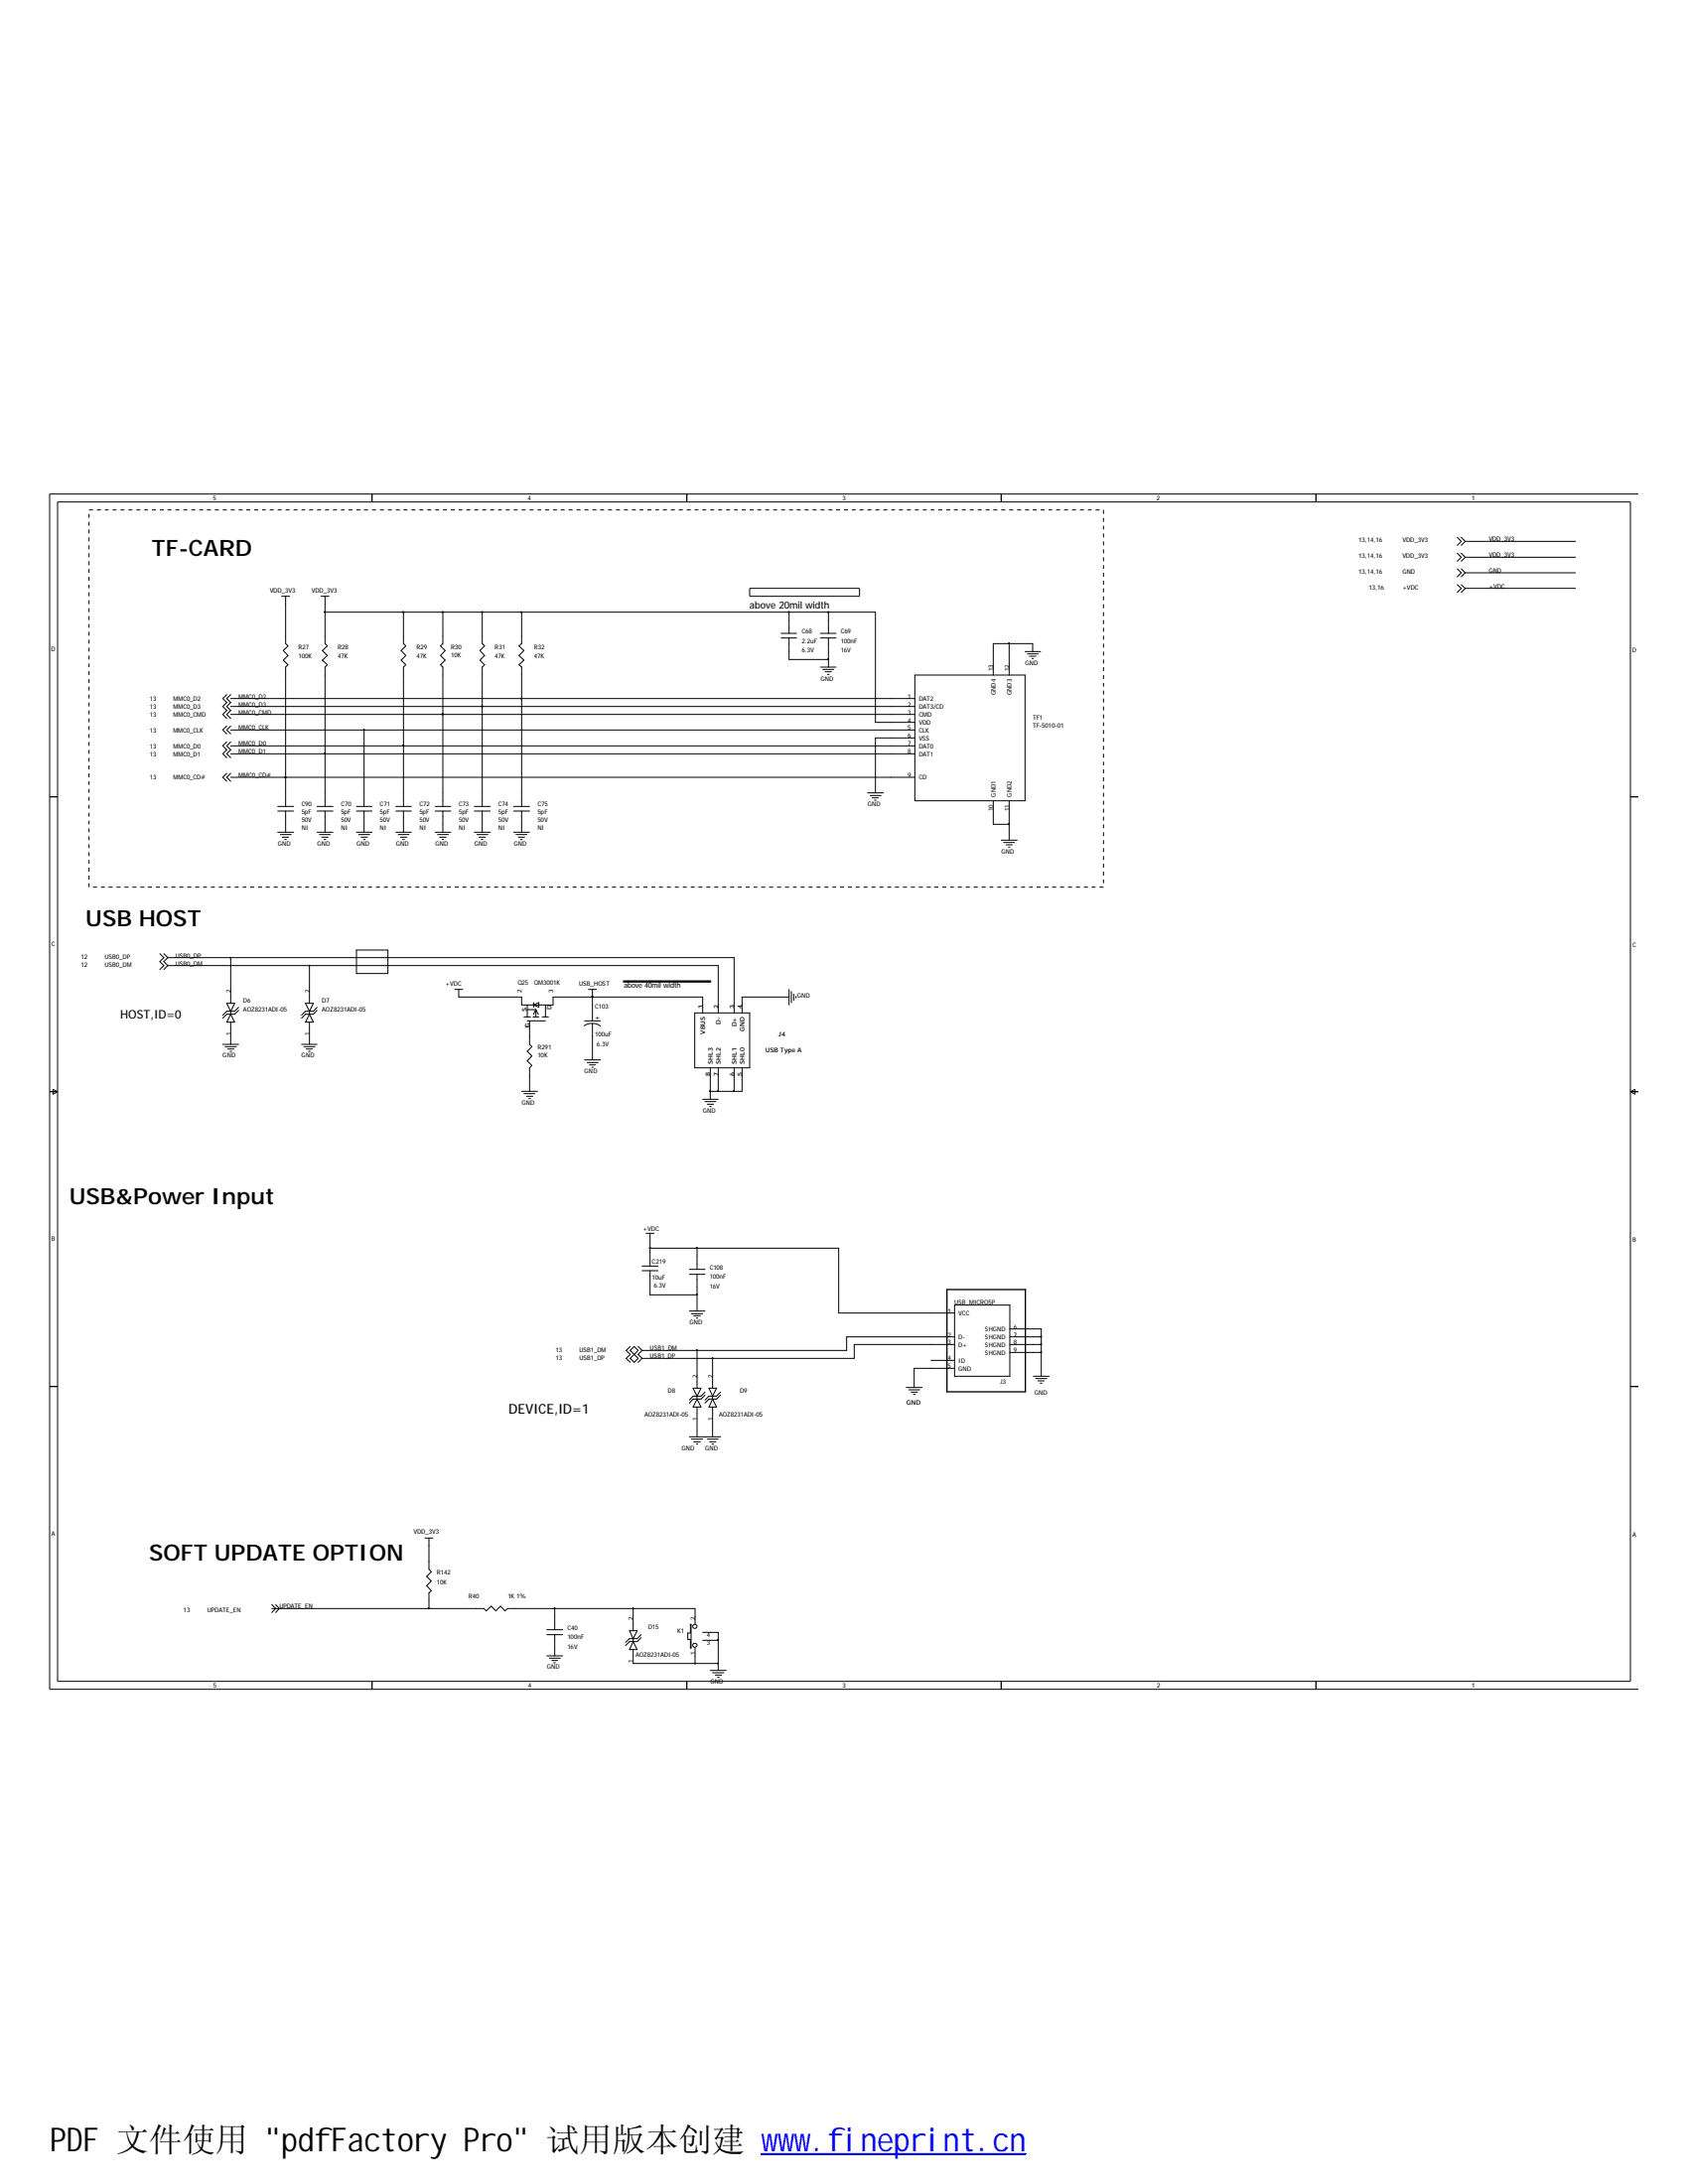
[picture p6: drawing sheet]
<svg xmlns="http://www.w3.org/2000/svg" width="216mm" height="279mm" viewBox="0 0 216 279" stroke-linecap="round" stroke-linejoin="round" font-family="sans-serif">
<g fill="none" stroke="#000" stroke-width=".13">
<path d="M7.4 64.2h201.1v150.9h-201.1zM11.4 65.7v.6M11.4 66.8v.5M11.4 67.7v.5M11.4 68.7v.6M11.4 69.8v.5M11.4 70.8v.5M11.4 71.8v.5M11.4 72.8v.5M11.4 73.8v.5M11.4 74.8v.5M11.4 75.8v.5"/>
<path d="M11.4 76.8v.5M11.4 77.8v.5M11.4 78.8v.5M11.4 79.8v.5M11.4 65.2h.5M12.4 65.2h.5M13.4 65.2h.5M14.4 65.2h.5M15.4 65.2h.5M16.4 65.2h.5M17.4 65.2h.5M18.5 65.2h.4"/>
<path d="M19.4 65.2h.5M20.4 65.2h.6M21.4 65.2h.5M22.4 65.2h.5M23.5 65.2h.5M24.5 65.2h.5M25.5 65.2h.5M26.5 65.2h.5M27.5 65.2h.5M28.5 65.2h.5M29.5 65.2h.5M30.5 65.2h.5"/>
<path d="M31.5 65.2h.5M32.5 65.2h.5M33.5 65.2h.5M34.5 65.2h.5M35.5 65.2h.5M36 76.3h1M36.5 65.2h.5M36.5 76.3v6l.3 .3-.6 .6 .6 .7-.6 .6 .6 .5-.3 .3v17.9M37.5 65.2h.6M38.6 65.2h.4M39.5 65.2h.5M40.6 65.2h.5"/>
<path d="M41.1 76.3h1M41.6 65.2h.5M41.6 76.3v6l.3 .3-.7 .6 .7 .7-.7 .6 .7 .5-.3 .3v17.9M41.6 78.3h70.4v14.1h5M42.6 65.2h.5M43.6 65.2h.5M44.6 65.2h.5M45.6 65.2h.5M46.6 65.2h.5M47.6 65.2h.5M47.6 63.2v1M48.6 65.2h.5"/>
<path d="M49.6 65.2h.5M50.6 65.2h.5M51.6 65.2h.5M51.6 78.3v4l.3 .3-.6 .6 .6 .7-.6 .6 .6 .5-.3 .3v17.9M52.6 65.2h.5M53.6 65.2h.5M54.7 65.2h.5M55.7 65.2h.5M56.6 65.2h.5M56.6 78.3v4l-.3 .3 .6 .6-.6 .7 .6 .6-.6 .5 .3 .3v17.9M57.7 65.2h.5M58.7 65.2h.4"/>
<path d="M59.6 65.2h.6M60.7 65.2h.5M61.7 65.2h.5M61.7 78.3v4l.3 .3-.6 .6 .6 .7-.6 .6 .6 .5-.3 .3v17.9M62.7 65.2h.5M63.7 65.2h.5M64.7 65.2h.5M65.7 65.2h.5M66.7 65.2h.5M66.7 78.3v4l-.3 .3 .6 .6-.6 .7 .6 .6-.6 .5 .3 .3v17.9M67.7 65.2h.5M68.7 65.2h.5"/>
<path d="M69.7 65.2h.5M70.7 65.2h.5M71.7 65.2h.5M72.7 65.2h.5M73.7 65.2h.6M74.8 65.2h.5M75.8 65.2h.5M76.8 65.2h.5M77.8 65.2h.5M78.8 65.2h.5M79.8 65.2h.5M80.8 65.2h.5"/>
<path d="M81.8 65.2h.5M82.8 65.2h.5M83.8 65.2h.5M84.8 65.2h.5M85.8 65.2h.5M86.8 65.2h.5M87.8 65.2h.5M87.8 63.2v1M88.9 65.2h.4M89.8 65.2h.5M90.8 65.2h.6M91.9 65.2h.5"/>
<path d="M92.9 65.2h.5M93.9 65.2h.5M94.9 65.2h.5M95.9 65.2h.5M95.9 75.3h14v1h-14zM96.9 65.2h.5M97.9 65.2h.5M98.9 65.2h.5M99.9 65.2h.5M100.9 65.2h.5M100.9 78.3v2.7M101.9 65.2h.5"/>
<path d="M102.9 65.2h.5M103.9 65.2h.5M104.9 65.2h.6M106 65.2h.5M106 78.3v2.7M106.9 65.2h.5M107.9 65.2h.6M109 65.2h.4M109.9 65.2h.5M111 65.2h.5M112 65.2h.5M113 65.2h.5"/>
<path d="M114 65.2h.5M115 65.2h.5M116 65.2h.5M117 65.2h.5M118 65.2h.5M119 65.2h.5M120 65.2h.5M121 65.2h.5M122 65.2h.5M123 65.2h.5M124 65.2h.5M125.1 65.2h.5"/>
<path d="M126.1 65.2h.5M127 65.2h.6M128.1 65.2h.5M128.1 63.2v1M129.1 65.2h.5M130.1 65.2h.5M131.1 65.2h.5M132.1 65.2h.5M133.1 65.2h.5M134.1 65.2h.5M135.1 65.2h.5M136.1 65.2h.5"/>
<path d="M137.1 65.2h.5M138.1 65.2h.5M139.1 65.2h.5M140.1 65.2h.5M141.1 65.2v.5M141.1 66.3v.5M141.1 67.3v.4M141.1 68.2v.5M141.1 69.3v.5M141.1 70.3v.5M141.1 71.3v.5M141.1 72.3v.5"/>
<path d="M141.1 73.3v.5M141.1 74.3v.5M141.1 75.3v.5M141.1 76.3v.5M141.1 77.3v.5M141.1 78.3v.5M141.1 79.3v.5M168.3 63.2v1M186.4 72.8l.5 .5-.5 .5M186.4 68.7l.5 .6-.5 .5M186.4 70.8l.5 .5-.5 .5M186.4 74.8l.5 .5-.5 .5"/>
<path d="M186.9 72.8l.5 .5M186.9 68.7l.5 .6M186.9 70.8l.5 .5M186.9 74.8l.5 .5M187.4 75.3h14.1M187.4 73.3l-.5 .5M187.4 69.3l-.5 .5M187.4 71.3l-.5 .5M187.4 75.3l-.5 .5M187.4 73.3h14.1M187.4 71.3h14.1M187.4 69.3h14.1"/>
<path d="M209.5 63.2h-203.2v152.9h203.2M11.4 80.8v.5M11.4 81.8v.5M11.4 82.8v.6M11.4 83.9v.5M11.4 84.9v.4M11.4 85.9v.5M11.4 86.9v.5M11.4 87.8v.5M11.4 88.9v.5M11.4 89.9v.5M11.4 90.9v.5"/>
<path d="M11.4 91.9v.5M11.4 92.9v.5M11.4 93.9v.5M11.4 94.9v.5M11.4 95.9v.5M11.4 96.9v.6M11.4 97.9v.5M11.4 98.9v.5M11.4 99.9v.5M29 92.9l-.5 .5 .5 .5M29 88.9l-.5 .5 .5 .5-.5 .5 .5 .5-.5 .5 .5 .5M29 94.9l-.5 .5 .5 .5-.5 .5 .5 .5"/>
<path d="M29 98.9l-.5 .5 .5 .5M29.5 89.4h87.5M29.5 90.4h87.5M29.5 91.4h87.5M29.5 93.4h87.5M29.5 95.4h87.5M29.5 96.4h87.5M29.5 99.4h87.5M29.5 92.9l-.5 .5 .5 .5M29.5 88.9l-.5 .5 .5 .5-.5 .5 .5 .5-.5 .5 .5 .5M29.5 94.9l-.5 .5 .5 .5-.5 .5 .5 .5M29.5 98.9l-.5 .5 .5 .5"/>
<path d="M46.6 93.4v9.8M99.9 81.6h2M99.9 81h2M100.9 81.6v2.8h5.1M104.9 81.6h2M104.9 81h2M104.9 85.3h2M105.2 85.6h1.4M105.5 85.9h.8M105.8 86.3h.2M106 81.6v3.7M117 86.4h14.1v16h-14.1z"/>
<path d="M117 94.4h-5v7M129.1 82.3v4.1M131.1 83.4h2M131.4 83.7h1.4M131.7 83.9h.8M132 84.2h.2M132.1 83.4v-1.1h-5.1v4.1M141.1 80.3v.5M141.1 81.3v.5M141.1 82.3v.5M141.1 83.4v.5M141.1 84.4v.5"/>
<path d="M141.1 85.3v.6M141.1 86.4v.5M141.1 87.4v.4M141.1 88.3v.6M141.1 89.4v.5M141.1 90.4v.5M141.1 91.4v.5M141.1 92.4v.5M141.1 93.4v.5M141.1 94.4v.5M141.1 95.4v.5M141.1 96.4v.5"/>
<path d="M141.1 97.5v.4M141.1 98.4v.5M141.1 99.4v.5M6.3 101.9h1.1M11.4 100.9v.5M11.4 101.9v.5M11.4 103v.5M11.4 104v.5M11.4 105v.5M11.4 106v.5M11.4 107v.5M11.4 108v.5"/>
<path d="M11.4 109v.5M11.4 110v.5M11.4 111v.5M11.4 112v.5M11.4 113v.5M11.9 113.5h.5M12.9 113.5h.5M13.9 113.5h.5M14.9 113.5h.5M15.9 113.5h.5M16.9 113.5h.5M17.9 113.5h.6"/>
<path d="M18.9 113.5h.5M19.9 113.5h.5M21 113.5h.4M21.9 113.5h.5M22.9 113.5h.6M24 113.5h.5M25 113.5h.5M26 113.5h.5M27 113.5h.5M28 113.5h.5M29 113.5h.5M30 113.5h.5"/>
<path d="M31 113.5h.5M32 113.5h.5M33 113.5h.5M34 113.5h.5M35 113.5h.5M35.5 103.2h2M35.5 103.8h2M35.5 106.5h2M35.9 106.8h1.4M36 113.5h.5M36.1 107.1h.8M36.4 107.4h.2"/>
<path d="M36.5 103.8v2.7M37 113.5h.5M38.1 113.5h.5M39 113.5h.5M40 113.5h.6M40.6 103.2h2M40.6 103.8h2M40.6 106.5h2M40.9 106.8h1.3M41.1 113.5h.5M41.1 107.1h.9M41.4 107.4h.3"/>
<path d="M41.6 103.8v2.7M42.1 113.5h.5M43.1 113.5h.5M44.1 113.5h.5M45.1 113.5h.5M45.6 103.2h2M45.6 103.8h2M45.6 106.5h2M45.9 106.8h1.4M46.1 113.5h.5M46.2 107.1h.8M46.5 107.4h.2"/>
<path d="M46.6 103.8v2.7M47.1 113.5h.5M48.1 113.5h.5M49.1 113.5h.5M50.1 113.5h.5M50.6 103.2h2M50.6 103.8h2M50.6 106.5h2M50.9 106.8h1.4M51.1 113.5h.5M51.2 107.1h.8M51.5 107.4h.2"/>
<path d="M51.6 103.8v2.7M52.1 113.5h.5M53.1 113.5h.5M54.1 113.5h.6M55.2 113.5h.5M55.7 103.2h2M55.7 103.8h2M55.7 106.5h2M56 106.8h1.4M56.2 113.5h.4M56.2 107.1h.9M56.6 107.4h.1"/>
<path d="M56.6 103.8v2.7M57.1 113.5h.6M58.2 113.5h.5M59.1 113.5h.5M60.2 113.5h.5M60.7 103.2h2M60.7 103.8h2M60.7 106.5h2M61 106.8h1.4M61.2 113.5h.5M61.3 107.1h.8M61.6 107.4h.2"/>
<path d="M61.7 103.8v2.7M62.2 113.5h.5M63.2 113.5h.5M64.2 113.5h.5M65.2 113.5h.5M65.7 103.2h2M65.7 103.8h2M65.7 106.5h2M66 106.8h1.4M66.2 113.5h.5M66.3 107.1h.8M66.6 107.4h.2"/>
<path d="M66.7 103.8v2.7M67.2 113.5h.5M68.2 113.5h.5M69.2 113.5h.5M70.2 113.5h.5M71.2 113.5h.5M72.2 113.5h.5M73.2 113.5h.5M74.3 113.5h.5M75.3 113.5h.5M76.3 113.5h.5M77.3 113.5h.5"/>
<path d="M78.3 113.5h.5M79.3 113.5h.5M80.3 113.5h.5M81.3 113.5h.5M82.3 113.5h.5M83.3 113.5h.5M84.3 113.5h.5M85.3 113.5h.5M86.3 113.5h.5M87.3 113.5h.5M88.3 113.5h.6M89.3 113.5h.5"/>
<path d="M90.3 113.5h.5M91.4 113.5h.5M92.4 113.5h.5M93.4 113.5h.5M94.4 113.5h.5M95.4 113.5h.5M96.4 113.5h.5M97.4 113.5h.5M98.4 113.5h.5M99.4 113.5h.5M100.4 113.5h.5M101.4 113.5h.5"/>
<path d="M102.4 113.5h.5M103.4 113.5h.5M104.4 113.5h.5M105.5 113.5h.5M106.5 113.5h.4M107.4 113.5h.5M108.5 113.5h.5M109.4 113.5h.5M110.4 113.5h.6M111 101.4h2M111.3 101.8h1.4M111.5 113.5h.5"/>
<path d="M111.5 102.1h.9M111.8 102.4h.3M112.5 113.5h.5M113.5 113.5h.5M114.5 113.5h.5M115.5 113.5h.5M116.5 113.5h.5M117.5 113.5h.5M118.5 113.5h.5M119.5 113.5h.5M120.5 113.5h.5M121.5 113.5h.5"/>
<path d="M122.5 113.5h.5M123.5 113.5h.5M124.5 113.5h.6M125.6 113.5h.5M126.6 113.5h.4M127 102.4v3.1h2.1M127.6 113.5h.5M128.1 107.5h2M128.4 107.8h1.4M128.6 113.5h.5M128.7 108.1h.8M129 108.4h.2"/>
<path d="M129.1 102.4v5.1M129.6 113.5h.5M130.6 113.5h.5M131.6 113.5h.5M132.6 113.5h.5M133.6 113.5h.5M134.6 113.5h.5M135.6 113.5h.5M136.6 113.5h.5M137.6 113.5h.5M138.6 113.5h.5M139.6 113.5h.5"/>
<path d="M140.6 113.5h.5M141.1 100.4v.5M141.1 101.4v.5M141.1 102.4v.6M141.1 103.5v.5M141.1 104.5v.5M141.1 105.5v.5M141.1 106.5v.5M141.1 107.5v.5M141.1 108.5v.5M141.1 109.5v.5M141.1 110.5v.5"/>
<path d="M141.1 111.5v.5M141.1 112.5v.5M208.5 101.9h1M6.3 139.7h1.1M6.8 139.4l.6 .3-.6 .3zM20.4 122l.6 .5-.6 .5 .6 .5-.6 .5M21 122l.5 .5M21.5 123.5h70.4v6.1M21.5 122.5h72.4v7.1M21.5 123.5l-.5 .5M21.5 122.5l-.5 .5 .5 .5M28.5 133.6h2"/>
<path d="M28.8 133.9h1.4M29 128.4h1l-.5 1zM29.1 134.2h.8M29.4 134.5h.2M29.5 129.8l.5 1h-1zM29.5 122.5v5.9M29.5 129.4v.4M29.5 130.8v2.8M30.5 129.2l-.5 .6h-1l-.5 .5M30.5 128.9l-.5 .5h-1l-.5 .5M38.6 133.6h2M38.9 133.9h1.4"/>
<path d="M39.1 128.4h1l-.5 1zM39.2 134.2h.8M39.5 134.5h.2M39.6 129.8l.5 1h-1zM39.6 123.5v4.9M39.6 129.4v.4M39.6 130.8v2.8M40.6 129.2l-.5 .6h-1l-.5 .5M40.6 128.9l-.5 .5h-1l-.5 .5M45.6 121.5h4v3h-4zM58.2 126.6h1M58.7 126.6v1h8v1h4v-1h19.2v2"/>
<path d="M66.7 139.6h2M67 130.1h.9M67 139.9h1.4M67.4 130.6h2.4M67.4 128.6v1.5M67.4 129.2h1.1M67.7 130.6v3l.3 .3-.6 .6 .6 .6-.6 .6 .6 .6-.3 .3v3M68.2 130.1h.7M68.2 128.3v.6M68.2 128.6l.7-.3v.6zM68.5 129.2v.9M68.5 129.2l.3 .6"/>
<path d="M68.5 129.2l-.3 .6M69.3 130.1h.8M69.8 128.6v1.5M74.8 130.6h2M74.8 135.6h2M75.1 135.9h1.4M75.3 126.6h1M75.4 136.2h.8M75.7 136.5h.2M75.7 130.9a1.41 1.41 0 0 1 1.1 .4M75.8 131a.9 .9 0 0 0-1.1 .2M75.8 126.6v4"/>
<path d="M75.8 131v4.6M88.9 129.6h7v7h-7zM90.8 136.6v4M91.9 136.6v3M93.9 136.6v3M94.9 136.6v3h-4.1M100.9 126.6v2M100.9 127.6h-6v2M101.2 126.8v1.5M101.5 127.2v.8M101.8 127.5v.2M208.5 139.7h1"/>
<path d="M208.5 139.7l.6-.3v.6zM67.4 140.3h.8M67.6 140.5h.3M82.6 157.8h1.1M83.1 157.8v4.2M83.1 159.7h24.2v8.3h14.8M89.2 159.7v2.7M89.9 140.6h2M90.2 140.9h1.4M90.5 141.3h.8M90.8 141.6h.2M6.3 177.4h1.1"/>
<path d="M80.6 172.3l-.5 .5 .5 .5-.5 .5 .5 .5M81.1 172.3l-.5 .5 1 1-.5 .5-.5-.5 1-1zM81.6 172.3l.5 .5M82.1 162h2.1M82.1 162.6h2.1M82.1 173.8l-.5 .5M82.1 172.8l-.5 .5 .5 .5M83.1 162.6v3.1h6.1M88.2 162.4h2M88.2 163h2M88.2 167.7h2M88.4 168.1h1.5"/>
<path d="M88.6 177.6h1.1l-.5 1zM88.7 168.3h.9M89.1 168.6h.1M89.2 179l.5 1h-1.1zM89.2 163v4.7M89.2 172.8v4.8M89.2 178.6v.4M90.2 178.5l-.5 .5h-1.1l-.4 .5M90.2 178.1l-.5 .5h-1.1l-.4 .5M90.7 177.6h1l-.6 1zM91.1 179l.6 1h-1zM91.1 173.8v3.8"/>
<path d="M91.1 178.6v.4M92.2 178.5l-.5 .5h-1l-.5 .5M92.2 178.1l-.5 .5h-1l-.5 .5M115.9 177.5h2M116.2 177.8h1.4M116.5 178.1h.8M116.8 178.4h.3M119.1 174h3M122.1 167h7.1v9.1h-7.1zM122.1 172h-12.8v1.8h-27.2M122.1 171h-13.8v1.8h-26.2M122.1 175h-5.2v2.5"/>
<path d="M129.2 172h4M129.2 171h4M129.2 170h4v6.1M129.2 173h4M132.2 176.1h2M132.5 176.4h1.4M132.8 176.7h.8M133.1 177h.2M208.5 177.4h1M54.4 196.8h1M54.9 196.8v3.9l.3 .4-.6 .6 .6 .6-.6 .6 .6 .6-.3 .3v2M88.2 183.8h4"/>
<path d="M88.4 184.1h1.5M88.7 184.4h.9M89.1 184.7h.1M89.2 180v3.8M90.5 184.1h1.4M90.8 184.4h.8M91.1 184.7h.2M91.1 180v3.8M34.8 205.8h27.1l.3 .3 .6-.6 .6 .6 .6-.6 .6 .6 .3-.3h24v2M34.8 205.3l.5 .5-.5 .5M35.3 205.3l.4 .5-.4 .5M47.6 215.1v1"/>
<path d="M69.9 209.1h2.1M69.9 208.5h2.1M69.9 211.8h2.1M70.3 212.1h1.4M70.6 212.4h.7M70.8 212.7h.2M71 205.8v2.7M71 209.1v2.7M80.5 208.6h1l-.5 1zM81 210l.5 1h-1zM81 205.8v2.8M81 209.6v.4"/>
<path d="M81 211v1.8h10.9M82 209.5l-.5 .5h-1l-.5 .5M82 209.1l-.5 .5h-1l-.5 .5M87.8 215.1v1M88.3 207.8h.1v3h-.1v-1.1h-.3v-.8h.3zM88.9 210.8v2M89.9 208.8h2v4.9M89.9 209.8h2M90.8 213.7h2.1M91.1 214h1.5M91.5 214.3h.8M91.8 214.6h.2"/>
<path d="M128.1 215.1v1M168.3 215.1v1"/>
<circle cx="88.9" cy="210.5" r=".27"/>
<circle cx="88.9" cy="208.1" r=".27"/>
</g>
<path d="M121.1 165h10v13.1h-10z" fill="none" stroke="#000" stroke-width=".17"/>
<path d="M79.8 125.6h11" fill="none" stroke="#000" stroke-width=".3"/>
<g fill="#000" stroke="#000" stroke-width=".13">
<path d="M41.5 78.2l.1 .1-.1 .1z" fill-rule="evenodd"/>
<path d="M51.5 78.2h.1v.1h-.1z" fill-rule="evenodd"/>
<path d="M56.6 78.2h.1v.1h-.1z" fill-rule="evenodd"/>
<path d="M61.6 78.2h.1v.1h-.1z" fill-rule="evenodd"/>
<path d="M66.6 78.2l.1 .1v.1z" fill-rule="evenodd"/>
<path d="M100.8 78.2h.1v.1h-.1z" fill-rule="evenodd"/>
<path d="M105.9 78.2l.1 .1-.1 .1z" fill-rule="evenodd"/>
<path d="M36.5 99.4v.1z" fill-rule="evenodd"/>
<path d="M36.5 99.4v.1z" fill-rule="evenodd"/>
<path d="M41.5 96.4h.1z" fill-rule="evenodd"/>
<path d="M41.5 96.4h.1z" fill-rule="evenodd"/>
<path d="M46.5 93.3h.1v.1z" fill-rule="evenodd"/>
<path d="M51.5 95.3l.1 .1z" fill-rule="evenodd"/>
<path d="M51.5 95.3l.1 .1z" fill-rule="evenodd"/>
<path d="M56.6 91.3h.1v.1h-.1z" fill-rule="evenodd"/>
<path d="M56.6 91.3h.1v.1h-.1z" fill-rule="evenodd"/>
<path d="M61.6 90.3h.1v.1h-.1z" fill-rule="evenodd"/>
<path d="M61.6 90.3h.1v.1h-.1z" fill-rule="evenodd"/>
<path d="M66.6 89.3l.1 .1z" fill-rule="evenodd"/>
<path d="M66.6 89.3l.1 .1z" fill-rule="evenodd"/>
<path d="M105.9 84.3h.1z" fill-rule="evenodd"/>
<path d="M129 82.3h.1v.1h-.1z" fill-rule="evenodd"/>
<path d="M129 105.4h.1v.1h-.1z" fill-rule="evenodd"/>
<path d="M29.4 122.5h.1v.1z" fill-rule="evenodd"/>
<path d="M39.5 123.5h.1l-.1 .1z" fill-rule="evenodd"/>
<path d="M75.7 127.5h.1v.1h-.1z" fill-rule="evenodd"/>
<path d="M75.7 127.5h.1v.1h-.1z" fill-rule="evenodd"/>
<path d="M90.8 139.5h.1v.1h-.1z" fill-rule="evenodd"/>
<path d="M91.8 139.5h.1v.1h-.1z" fill-rule="evenodd"/>
<path d="M93.8 139.5l.1 .1v.1z" fill-rule="evenodd"/>
<path d="M83.1 159.6h.1v.1h-.1z" fill-rule="evenodd"/>
<path d="M89.1 159.6h.1v.1h-.1z" fill-rule="evenodd"/>
<path d="M89.1 172.7h.1v.1h-.1z" fill-rule="evenodd"/>
<path d="M89.1 165.6h.1l-.1 .1z" fill-rule="evenodd"/>
<path d="M91.1 173.7h.1z" fill-rule="evenodd"/>
<path d="M133.1 171.9h.1v.1h-.1z" fill-rule="evenodd"/>
<path d="M133.1 170.9h.1v.1h-.1z" fill-rule="evenodd"/>
<path d="M133.1 172.9h.1v.1h-.1z" fill-rule="evenodd"/>
<path d="M54.8 205.7h.1v.1h-.1z" fill-rule="evenodd"/>
<path d="M70.9 205.7h.1v.1h-.1z" fill-rule="evenodd"/>
<path d="M80.9 205.7h.1v.1z" fill-rule="evenodd"/>
<path d="M88.8 212.8h.1v.1z" fill-rule="evenodd"/>
<path d="M91.8 212.8h.1l-.1 .1z" fill-rule="evenodd"/>
<path d="M91.8 209.8h.1h-.1z" fill-rule="evenodd"/>
</g>
<path d="M97.4 275.5h33.8" fill="none" stroke="#00f" stroke-width=".18"/>
<path d="M97.4 275.7h33.8" fill="none" stroke="#00f" stroke-width=".21"/>
<text font-size="4.2" x="6.3" y="275.2">PDF 文件使用 &quot;pdfFactory Pro&quot; 试用版本创建 www.fineprint.cn</text>
<g font-size="2.9">
<text x="19.4" y="71.1">TF-CARD</text>
<text x="11" y="118.4">USB HOST</text>
<text x="8.8" y="154.1">USB&amp;Power Input</text>
<text x="19" y="199.7">SOFT UPDATE OPTION</text>
</g>
<text font-size="1.7" x="65" y="180.9">DEVICE,ID=1</text>
<text font-size="1.5" x="15.4" y="130.3">HOST,ID=0</text>
<text font-size="1.3" x="95.9" y="77.8">above 20mil width</text>
<text font-size=".9" x="79.8" y="126.4">above 40mil width</text>
<g font-size=".8">
<text x="27.3" y="64">5</text>
<text x="67.5" y="64">4</text>
<text x="107.7" y="64">3</text>
<text x="148" y="64">2</text>
<text x="188.2" y="64">1</text>
<text x="173.7" y="69.4">13,14,16</text>
<text x="173.7" y="71.4">13,14,16</text>
<text x="179.4" y="69.4">VDD_3V3</text>
<text x="179.4" y="71.4">VDD_3V3</text>
<text x="190.4" y="71.3">VDD_3V3</text>
<text x="190.4" y="69.3">VDD_3V3</text>
<text x="34.5" y="75.8">VDD_3V3</text>
<text x="39.8" y="75.8">VDD_3V3</text>
<text x="173.7" y="73.4">13,14,16</text>
<text x="175" y="75.4">13,16</text>
<text x="179.4" y="73.4">GND</text>
<text x="179.4" y="75.4">+VDC</text>
<text x="190.4" y="73.3">GND</text>
<text x="190.4" y="75.3">+VDC</text>
<text x="6.6" y="83.3">D</text>
<text x="38.1" y="83">R27</text>
<text x="43.2" y="83">R28</text>
<text x="53.3" y="83">R29</text>
<text x="57.7" y="83">R30</text>
<text x="63.3" y="83">R31</text>
<text x="68.3" y="83">R32</text>
<text x="102.5" y="81">C68</text>
<text x="102.5" y="83.4">6.3V</text>
<text x="102.5" y="82.3">2.2uF</text>
<text x="107.5" y="81">C69</text>
<text x="107.5" y="83.4">16V</text>
<text x="107.5" y="82.3">100nF</text>
<text x="208.7" y="83.4">D</text>
<text x="19.1" y="89.7">13</text>
<text x="22.1" y="89.7">MMC0_D2</text>
<text x="30.5" y="89.4">MMC0_D2</text>
<text x="38.1" y="84.2">100K</text>
<text x="43.2" y="84.2">47K</text>
<text x="53.3" y="84.2">47K</text>
<text x="57.7" y="84">10K</text>
<text x="63.3" y="84.2">47K</text>
<text x="68.3" y="84.2">47K</text>
<text x="104.9" y="87.1">GND</text>
<text x="116.1" y="89.4">1</text>
<text x="117.5" y="89.7">DAT2</text>
<text x="127" y="85.9" transform="rotate(-90 127 85.9)">13</text>
<text x="127.3" y="88.9" transform="rotate(-90 127.3 88.9)">GND4</text>
<text x="129.1" y="85.9" transform="rotate(-90 129.1 85.9)">12</text>
<text x="129.4" y="88.9" transform="rotate(-90 129.4 88.9)">GND3</text>
<text x="131.1" y="85">GND</text>
<text x="19.1" y="93.7">13</text>
<text x="19.1" y="91.7">13</text>
<text x="19.1" y="90.7">13</text>
<text x="19.1" y="95.7">13</text>
<text x="22.1" y="93.7">MMC0_CLK</text>
<text x="22.1" y="91.7">MMC0_CMD</text>
<text x="22.1" y="90.7">MMC0_D3</text>
<text x="22.1" y="95.7">MMC0_D0</text>
<text x="30.5" y="93.4">MMC0_CLK</text>
<text x="30.5" y="90.4">MMC0_D3</text>
<text x="30.5" y="91.4">MMC0_CMD</text>
<text x="30.5" y="95.4">MMC0_D0</text>
<text x="116.1" y="90.4">2</text>
<text x="116.1" y="91.4">3</text>
<text x="116.1" y="92.4">4</text>
<text x="116.1" y="93.4">5</text>
<text x="116.1" y="94.4">6</text>
<text x="116.1" y="95.4">7</text>
<text x="117.5" y="90.7">DAT3/CD</text>
<text x="117.5" y="91.7">CMD</text>
<text x="117.5" y="92.7">VDD</text>
<text x="117.5" y="93.7">CLK</text>
<text x="117.5" y="94.7">VSS</text>
<text x="117.5" y="95.7">DAT0</text>
<text x="132.1" y="92.1">TF1</text>
<text x="132.1" y="93.1">TF-5010-01</text>
<text x="19.1" y="96.7">13</text>
<text x="19.1" y="99.7">13</text>
<text x="22.1" y="96.7">MMC0_D1</text>
<text x="22.1" y="99.7">MMC0_CD#</text>
<text x="30.5" y="96.4">MMC0_D1</text>
<text x="30.5" y="99.4">MMC0_CD#</text>
<text x="116.1" y="96.4">8</text>
<text x="116.1" y="99.4">9</text>
<text x="117.5" y="96.7">DAT1</text>
<text x="117.5" y="99.7">CD</text>
<text x="127.3" y="101.9" transform="rotate(-90 127.3 101.9)">GND1</text>
<text x="129.4" y="101.9" transform="rotate(-90 129.4 101.9)">GND2</text>
<text x="38.6" y="103.2">C90</text>
<text x="38.6" y="105.2">50V</text>
<text x="38.6" y="106.2">NI</text>
<text x="38.6" y="104.2">5pF</text>
<text x="43.6" y="103.2">C70</text>
<text x="43.6" y="105.2">50V</text>
<text x="43.6" y="106.2">NI</text>
<text x="43.6" y="104.2">5pF</text>
<text x="48.6" y="103.2">C71</text>
<text x="48.6" y="106.2">NI</text>
<text x="48.6" y="105.2">50V</text>
<text x="48.6" y="104.2">5pF</text>
<text x="53.6" y="103.2">C72</text>
<text x="53.6" y="105.2">50V</text>
<text x="53.6" y="106.2">NI</text>
<text x="53.6" y="104.2">5pF</text>
<text x="58.7" y="103.2">C73</text>
<text x="58.7" y="105.2">50V</text>
<text x="58.7" y="106.2">NI</text>
<text x="58.7" y="104.2">5pF</text>
<text x="63.7" y="103.2">C74</text>
<text x="63.7" y="106.2">NI</text>
<text x="63.7" y="105.2">50V</text>
<text x="63.7" y="104.2">5pF</text>
<text x="68.7" y="103.2">C75</text>
<text x="68.7" y="106.2">NI</text>
<text x="68.7" y="105.2">50V</text>
<text x="68.7" y="104.2">5pF</text>
<text x="111" y="103.2">GND</text>
<text x="127" y="103.8" transform="rotate(-90 127 103.8)">10</text>
<text x="129.1" y="103.8" transform="rotate(-90 129.1 103.8)">11</text>
<text x="35.5" y="108.2">GND</text>
<text x="40.6" y="108.2">GND</text>
<text x="45.6" y="108.2">GND</text>
<text x="50.6" y="108.2">GND</text>
<text x="55.7" y="108.2">GND</text>
<text x="60.7" y="108.2">GND</text>
<text x="65.7" y="108.2">GND</text>
<text x="128.1" y="109.2">GND</text>
<text x="6.6" y="121">C</text>
<text x="10.4" y="123.7">12</text>
<text x="10.4" y="122.7">12</text>
<text x="13.4" y="123.7">USB0_DM</text>
<text x="13.4" y="122.7">USB0_DP</text>
<text x="22.5" y="123.5">USB0_DM</text>
<text x="22.5" y="122.5">USB0_DP</text>
<text x="208.8" y="121.2">C</text>
<text x="29.5" y="127" transform="rotate(-90 29.5 127)">2</text>
<text x="31.1" y="128.3">D6</text>
<text x="31.1" y="129.5">AOZ8231ADI-05</text>
<text x="39.6" y="127" transform="rotate(-90 39.6 127)">2</text>
<text x="41.2" y="128.3">D7</text>
<text x="41.2" y="129.5">AOZ8231ADI-05</text>
<text x="57" y="126.1">+VDC</text>
<text x="66.2" y="126">Q25</text>
<text x="66.7" y="127" transform="rotate(-90 66.7 127)">2</text>
<text x="67.4" y="129.4" transform="rotate(-90 67.4 129.4)">S</text>
<text x="67.7" y="131.5" transform="rotate(-90 67.7 131.5)">1G</text>
<text x="68.3" y="126">QM3001K</text>
<text x="70.6" y="129.2" transform="rotate(-90 70.6 129.2)">D</text>
<text x="70.7" y="127" transform="rotate(-90 70.7 127)">3</text>
<text x="74.1" y="126.1">USB_HOST</text>
<text x="76.1" y="130.4">+</text>
<text x="76.1" y="129">C103</text>
<text x="89.9" y="129.1" transform="rotate(-90 89.9 129.1)">1</text>
<text x="91.9" y="129.1" transform="rotate(-90 91.9 129.1)">2</text>
<text x="92.2" y="131" transform="rotate(-90 92.2 131)">D-</text>
<text x="93.9" y="129.1" transform="rotate(-90 93.9 129.1)">3</text>
<text x="94.2" y="131.4" transform="rotate(-90 94.2 131.4)">D+</text>
<text x="94.9" y="129.1" transform="rotate(-90 94.9 129.1)">4</text>
<text x="95.2" y="131.9" transform="rotate(-90 95.2 131.9)">GND</text>
<text x="101.9" y="127.7">GND</text>
<text x="28.5" y="135.3">GND</text>
<text x="29.5" y="132.5" transform="rotate(-90 29.5 132.5)">1</text>
<text x="38.6" y="135.3">GND</text>
<text x="39.6" y="132.5" transform="rotate(-90 39.6 132.5)">1</text>
<text x="68.7" y="134.3">R291</text>
<text x="68.7" y="135.3">10K</text>
<text x="74.8" y="137.3">GND</text>
<text x="76.1" y="132.5">100uF</text>
<text x="76.3" y="133.8">6.3V</text>
<text x="90.2" y="132.3" transform="rotate(-90 90.2 132.3)">VBUS</text>
<text x="90.8" y="137.6" transform="rotate(-90 90.8 137.6)">8</text>
<text x="91.1" y="136.1" transform="rotate(-90 91.1 136.1)">SHL3</text>
<text x="91.9" y="137.6" transform="rotate(-90 91.9 137.6)">7</text>
<text x="92.2" y="136.1" transform="rotate(-90 92.2 136.1)">SHL2</text>
<text x="93.9" y="137.6" transform="rotate(-90 93.9 137.6)">6</text>
<text x="94.2" y="136.1" transform="rotate(-90 94.2 136.1)">SHL1</text>
<text x="94.9" y="137.6" transform="rotate(-90 94.9 137.6)">5</text>
<text x="95.2" y="136.1" transform="rotate(-90 95.2 136.1)">SHL0</text>
<text x="97.9" y="134.7">USB Type A</text>
<text x="99.6" y="132.5">J4</text>
<text x="66.7" y="141.4">GND</text>
<text x="89.9" y="142.3">GND</text>
<text x="6.6" y="158.8">B</text>
<text x="82.2" y="157.5">+VDC</text>
<text x="83.4" y="161.7">C219</text>
<text x="208.8" y="158.9">B</text>
<text x="83.4" y="163.7">10uF</text>
<text x="83.6" y="164.8">6.3V</text>
<text x="90.8" y="162.4">C108</text>
<text x="90.8" y="164.8">16V</text>
<text x="90.8" y="163.6">100nF</text>
<text x="121.2" y="168">1</text>
<text x="122.1" y="166.9">USB_MICRO5P</text>
<text x="71" y="173.9">13</text>
<text x="71" y="173">13</text>
<text x="74.1" y="173.9">USB1_DP</text>
<text x="74.1" y="173">USB1_DM</text>
<text x="83.1" y="172.8">USB1_DM</text>
<text x="83.1" y="173.8">USB1_DP</text>
<text x="88.2" y="169.5">GND</text>
<text x="121.2" y="172">3</text>
<text x="121.2" y="171">2</text>
<text x="122.6" y="168.3">VCC</text>
<text x="122.6" y="172.3">D+</text>
<text x="122.6" y="171.3">D-</text>
<text x="126" y="170.3">SHGND</text>
<text x="126" y="171.3">SHGND</text>
<text x="126" y="172.3">SHGND</text>
<text x="126" y="173.3">SHGND</text>
<text x="129.6" y="170">6</text>
<text x="129.6" y="171">7</text>
<text x="129.6" y="172">8</text>
<text x="129.6" y="173">9</text>
<text x="85.4" y="178.2">D8</text>
<text x="89.2" y="176.3" transform="rotate(-90 89.2 176.3)">2</text>
<text x="91.1" y="176.3" transform="rotate(-90 91.1 176.3)">2</text>
<text x="94.6" y="178.2">D9</text>
<text x="115.9" y="179.7">GND</text>
<text x="121.2" y="175">5</text>
<text x="121.2" y="174">4</text>
<text x="122.6" y="175.3">GND</text>
<text x="122.6" y="174.3">ID</text>
<text x="127.9" y="177">J3</text>
<text x="132.3" y="178.5">GND</text>
<text x="82.4" y="181.3">AOZ8231ADI-05</text>
<text x="87.2" y="185.5">GND</text>
<text x="89.2" y="181.7" transform="rotate(-90 89.2 181.7)">1</text>
<text x="90.2" y="185.5">GND</text>
<text x="91.1" y="181.7" transform="rotate(-90 91.1 181.7)">1</text>
<text x="91.9" y="181.3">AOZ8231ADI-05</text>
<text x="6.6" y="196.5">A</text>
<text x="52.9" y="196.3">VDD_3V3</text>
<text x="208.8" y="196.6">A</text>
<text x="55.8" y="201.5">R142</text>
<text x="55.8" y="202.6">10K</text>
<text x="23.5" y="206.3">13</text>
<text x="26.5" y="206.3">UPDATE_EN</text>
<text x="35.7" y="205.8">UPDATE_EN</text>
<text x="59.9" y="204.5">R40</text>
<text x="64.9" y="204.5">1K 1%</text>
<text x="72.6" y="208.5">C40</text>
<text x="72.6" y="209.7">100nF</text>
<text x="81" y="207.3" transform="rotate(-90 81 207.3)">2</text>
<text x="82.9" y="208.4">D15</text>
<text x="86.6" y="208.9">K1</text>
<text x="88.9" y="207.3" transform="rotate(-90 88.9 207.3)">2</text>
<text x="90.4" y="209.5">4</text>
<text x="27.3" y="215.9">5</text>
<text x="67.5" y="215.9">4</text>
<text x="69.9" y="213.5">GND</text>
<text x="72.6" y="210.9">16V</text>
<text x="81" y="212.8" transform="rotate(-90 81 212.8)">1</text>
<text x="81.3" y="211.9">AOZ8231ADI-05</text>
<text x="88.9" y="211.8" transform="rotate(-90 88.9 211.8)">1</text>
<text x="90.4" y="210.5">3</text>
<text x="90.8" y="215.4">GND</text>
<text x="107.7" y="215.9">3</text>
<text x="148" y="215.9">2</text>
<text x="188.2" y="215.9">1</text>
</g>
</svg>
